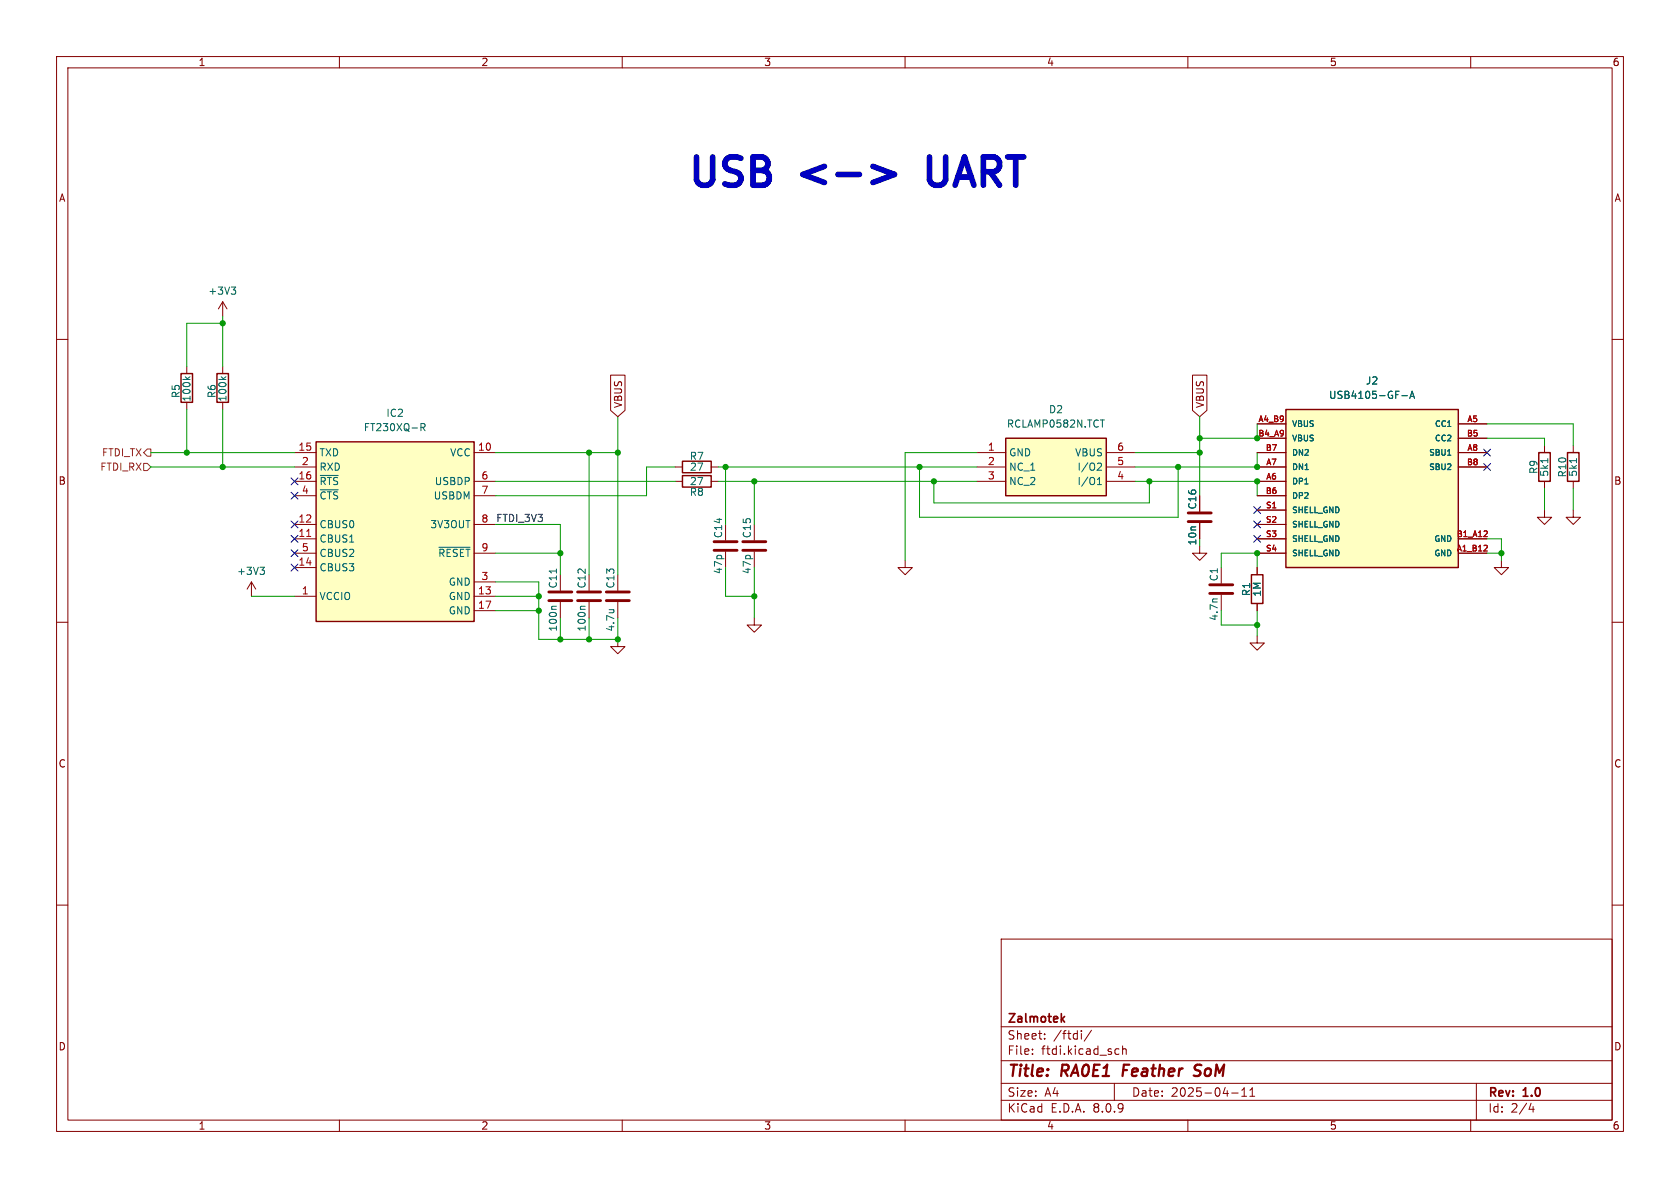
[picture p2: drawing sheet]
<svg xmlns="http://www.w3.org/2000/svg" width="297mm" height="210mm" viewBox="0 0 297 210" stroke-linecap="round" stroke-linejoin="round" font-family="sans-serif">
<g fill="none" stroke="#840000" stroke-width=".18">
<path d="M10 10h277v190h-277zM12 12h273v186h-273zM60 10v2M110 10v2M160 10v2M210 10v2M260 10v2M10 60h2M39.4 64.8v1.2M39.4 71.1v1.3M285 60h2M265.4 99.1v1.2h1.3l-1.3 1.3-1.2-1.3h1.2"/>
<path d="M10 110h2M285 110h2M10 160h2M177 166h108v32h-108zM285 160h2M60 198v2M110 198v2M160 198v2M177 194.5h108M177 191.5h108M177 187.5h108M177 181.5h108"/>
<path d="M182.5 186.3v.1M182.5 185.5v.1M184.7 183.6v.1M184.7 182.8v.1M191.2 182.2v.1M191.2 182.7v1M193 182.1l-1.3 2M197 191.5v3M197.2 186.3h.6M197.2 185.5h.6M198.5 185.5l.2-.1 .3 .1 .1 .9M198.5 184.9v1.5"/>
<path d="M210 198v2M217.7 193.2h1.2M219.5 193.8h.9M219.5 192.7l.5-.4v1.5M221 193.8h.8M221 192.7l.4-.4v1.5M260 198v2M261 191.5v6.5M270.7 195l-.4 1.1h.9M271 195.6v1"/>
</g>
<path d="M198.7 188.2l-.3 2M212.1 190a.85 .85 0 0 1-1.1 .1M212.1 188.2l-.7 .1a.46 .46 0 0 0-.2 .5 .46 .46 0 0 0 .3 .4l.6 .2" fill="none" stroke="#840000" stroke-width=".4"/>
<path d="M188.2 179.7l-.6 .6M187.8 180.1l.4 .6" fill="none" stroke="#840000" stroke-width=".3"/>
<path d="M38.4 66h2v5.1h-2z" fill="none" stroke="#840000" stroke-width=".25"/>
<path d="M39.1 66.6l.5 .5M39.9 66.6l-.4 .4" fill="none" stroke="#006464" stroke-width=".18"/>
<path d="M55.9 78.1h27.9v31.8h-27.9z" fill="#ffffc2"/>
<path d="M55.9 78.1h27.9v31.8h-27.9z" fill="none" stroke="#840000" stroke-width=".25"/>
<g fill="none" stroke="#840000" stroke-width=".18">
<path d="M52.1 80h3.8M52.1 95.3h3.8M52.1 92.7h3.8M52.1 85.1h3.8M52.1 82.6h3.8M52.1 87.6h3.8M52.1 97.8h3.8M83.8 80h3.8M83.8 92.7h3.8M83.8 85.1h3.8M83.8 87.6h3.8M83.8 97.8h3.8"/>
<path d="M52.1 105.4h3.8M52.1 100.3h3.8M83.8 105.4h3.8M83.8 108h3.8M83.8 102.9h3.8"/>
</g>
<path d="M54.2 94.8h.7" fill="none" stroke="#a90000" stroke-width=".18"/>
<path d="M74.4 75.5h.6l.1-.2v-.3l-.7-.1v1.2M74.7 75.5l.4 .6M56.6 84h3.2M56.6 86.6h3.2M77.6 96.7h5.5" fill="none" stroke="#006464" stroke-width=".18"/>
<path d="M227.3 72.4h30.5v27.9h-30.5z" fill="#ffffc2"/>
<path d="M227.3 72.4h30.5v27.9h-30.5zM272 80h2.1v5.1h-2.1zM277.1 80h2v5.1h-2z" fill="none" stroke="#840000" stroke-width=".25"/>
<g fill="none" stroke="#840000" stroke-width=".18">
<path d="M222.2 74.9h5.1M222.2 77.5h5.1M257.8 74.9h5.1M257.8 77.5h5.1M273 78.7v1.3M278.1 78.7v1.3M212.1 96.5v1.3h1.3l-1.3 1.3-1.3-1.3h1.3M212.1 92.5v2.8M222.2 97.8h5.1M222.2 85.1h5.1M222.2 82.6h5.1M222.2 80h5.1"/>
<path d="M222.2 95.3h5.1M222.2 87.6h5.1M222.2 90.2h5.1M222.2 92.7h5.1M257.8 97.8h5.1M257.8 82.6h5.1M257.8 80h5.1M257.8 95.3h5.1M273 90.2v1.2h1.3l-1.3 1.3-1.2-1.3h1.2M273 85.1v1.3M278.1 85.1v1.3"/>
</g>
<path d="M262.3 97.4h.6M262.3 94.9h.6M262.9 96.5v.3M262.9 93.9v.4" fill="none" stroke="#a90000" stroke-width=".18"/>
<path d="M247.8 69.9h1M249.2 70.4l.4-1.2 .5 1.2M249.3 70.1h.6M255.9 80.5h.6M273.6 81.1v.7M278.7 81.1v.7" fill="none" stroke="#006464" stroke-width=".18"/>
<path d="M210.1 92.2h4M210.1 90.7h4" fill="none" stroke="#840000" stroke-width=".51"/>
<path d="M177.8 77.5h17.8v10.1h-17.8z" fill="#ffffc2"/>
<path d="M32 66h2v5.1h-2zM177.8 77.5h17.8v10.1h-17.8zM120.6 84.1h5.1v2h-5.1zM120.6 81.5h5.1v2.1h-5.1zM221.2 101.6h2.1v5.1h-2.1z" fill="none" stroke="#840000" stroke-width=".25"/>
<g fill="none" stroke="#840000" stroke-width=".18">
<path d="M39.4 53.3l-.8 1.3M39.4 53.3v2.6M39.4 53.3l.7 1.3M33 64.8v1.2M33 71.1v1.3M107.9 66.3h2.6v6.2l-1.3 1.2-1.3-1.2zM210.8 66.3h2.6v6.2l-1.3 1.2-1.3-1.2zM222.2 74.9h5.1M222.2 77.5h5.1M257.8 74.9h5.1M257.8 77.5h5.1M119.4 82.6h1.2"/>
<path d="M119.4 85.1h1.2M125.7 82.6h1.3M125.7 85.1h1.3M128.3 97.5v2.8M133.3 97.5v2.8M160 99.1v1.2h1.3l-1.3 1.3-1.3-1.3h1.3M172.7 80h5.1M172.7 82.6h5.1M172.7 85.1h5.1M195.6 80h5.1M195.6 82.6h5.1M195.6 85.1h5.1"/>
<path d="M212.1 92.5v2.8M222.2 80h5.1M222.2 82.6h5.1M222.2 85.1h5.1M222.2 97.8h5.1M222.2 95.3h5.1M222.2 87.6h5.1M222.2 90.2h5.1M222.2 92.7h5.1M257.8 80h5.1M257.8 82.6h5.1M257.8 97.8h5.1"/>
<path d="M257.8 95.3h5.1M278.1 90.2v1.2h1.3l-1.3 1.3-1.2-1.3h1.2M44.4 102.9l-.7 1.2M44.4 102.9v2.5M44.4 102.9l.8 1.2M99.1 106.4v2.8M104.1 106.4v2.8M109.2 113v1.3h1.3l-1.3 1.3-1.3-1.3h1.3M109.2 106.4v2.8M133.3 109.2v1.3h1.3l-1.3 1.3-1.2-1.3h1.2M215.9 105.2v2.8M222.2 112.4v1.3h1.3l-1.3 1.2-1.2-1.2h1.2"/>
<path d="M222.2 100.3v1.3M222.2 106.7v1.3"/>
</g>
<g fill="none" stroke="#006464" stroke-width=".18">
<path d="M40.9 50.7h.8l-.5 .5M41.4 51.2l.3 .3v.3l-.3 .2M32.8 66.6l.4 .5M33.6 66.6l-.5 .4M194.5 74.2h.7M247.8 69.9h1M249.2 70.4l.4-1.2 .5 1.2M249.3 70.1h.6M194 85.7h.7M194 84.8l.4-.4v1.3M194.2 81.9h.4l.1 .3-.8 .9h.8M255.9 80.5h.6"/>
<path d="M46 100.3h.7l-.4 .5M46.5 100.8l.2 .2v.3l-.2 .2M98.4 100.6v.7M98.4 107.2h-.7l-.2 .2M103.4 107.2h-.6l-.2 .2M107.7 107.8h.8M108.4 107.8h.1M215.2 105.9h-.8"/>
</g>
<path d="M126.2 97.3h4.1M126.2 95.8h4.1M131.3 97.3h4.1M131.3 95.8h4.1M97 106.2h4.1M97 104.6h4.1M102.1 106.2h4.1M102.1 104.6h4.1M107.2 106.2h4.1M107.2 104.6h4.1M213.9 104.9h4M213.9 103.4h4" fill="none" stroke="#840000" stroke-width=".51"/>
<path d="M26 79.4h.7v1.2h-.7l-.6-.6zM25.4 81.9h.6l.7 .7-.7 .6h-.6z" fill="none" stroke="#725600" stroke-width=".18"/>
<path d="M154.3 29.4l3.8 1.4-3.8 1.5M164.3 27.7v4.1l.3 .5" fill="none" stroke="#0000c2" stroke-width="1"/>
<g fill="none" stroke="#009600" stroke-width=".18">
<path d="M39.4 57.2h-6.4v7.6M39.4 55.9v8.9M33 72.4v7.6M39.4 72.4v10.2M109.2 73.7v27.9M212.1 73.7v13.9M222.2 74.9v2.6h-10.1M262.9 77.5h10.1v1.2M262.9 74.9h15.2v3.8M26.7 82.6h25.4M26.7 80h25.4M87.6 85.1h31.8"/>
<path d="M87.6 80h21.6M87.6 97.8h11.5M87.6 92.7h11.5v8.9M104.1 80v21.6M119.4 82.6h-5.1v5h-26.7M127 85.1h45.7M127 82.6h45.7M128.3 82.6v10.1M133.3 85.1v7.6M162.6 82.6v8.8h45.7v-8.8M165.1 85.1v3.8h38.1v-3.8M172.7 80h-12.7v19.1"/>
<path d="M200.7 85.1h21.5v2.5M200.7 80h11.4M222.2 80v2.6h-21.5M262.9 97.8h2.5M262.9 95.3h2.5v3.8M273 86.4v3.8M278.1 86.4v3.8M44.4 105.4h7.7M87.6 102.9h7.6v10.1h14v-3.8M87.6 105.4h7.6M87.6 108h7.6M99.1 109.2v3.8"/>
<path d="M104.1 109.2v3.8M128.3 100.3v5.1h5M133.3 100.3v8.9M215.9 100.3v-2.5h6.3v2.5M215.9 108v2.5h6.3M222.2 108v4.4"/>
</g>
<g fill="none" stroke="#000084" stroke-width=".18">
<path d="M262.3 79.4l1.2 1.2M263.5 79.4l-1.2 1.2M51.5 84.5l1.2 1.2M51.5 97.2l1.2 1.2M51.5 99.7l1.2 1.2M51.5 87l1.2 1.2M51.5 94.6l1.2 1.3M51.5 92.1l1.2 1.2M52.7 84.5l-1.2 1.2M52.7 97.2l-1.2 1.2M52.7 99.7l-1.2 1.2M52.7 87l-1.2 1.2"/>
<path d="M52.7 94.6l-1.2 1.3M52.7 92.1l-1.2 1.2M221.6 94.6l1.3 1.3M221.6 89.6l1.3 1.2M221.6 92.1l1.3 1.2M222.9 94.6l-1.3 1.3M222.9 89.6l-1.3 1.2M222.9 92.1l-1.3 1.2M262.3 81.9l1.2 1.3M263.5 81.9l-1.2 1.3"/>
</g>
<path d="M262.3 97.4h.6M262.3 94.9h.6M262.9 96.5v.3M262.9 93.9v.4" fill="none" stroke="#a90000" stroke-width=".18"/>
<g fill="#009600" stroke="#009600" stroke-width=".18">
<circle cx="99.1" cy="113" r=".46"/>
<circle cx="95.2" cy="108" r=".46"/>
<circle cx="33" cy="80" r=".46"/>
<circle cx="39.4" cy="82.6" r=".46"/>
<circle cx="39.4" cy="57.2" r=".46"/>
<circle cx="95.2" cy="105.4" r=".46"/>
<circle cx="222.2" cy="82.6" r=".46"/>
<circle cx="222.2" cy="85.1" r=".46"/>
<circle cx="265.4" cy="97.8" r=".46"/>
<circle cx="222.2" cy="110.5" r=".46"/>
<circle cx="133.3" cy="85.1" r=".46"/>
<circle cx="133.3" cy="105.4" r=".46"/>
<circle cx="128.3" cy="82.6" r=".46"/>
<circle cx="222.2" cy="97.8" r=".46"/>
<circle cx="208.3" cy="82.6" r=".46"/>
<circle cx="212.1" cy="77.5" r=".46"/>
<circle cx="212.1" cy="80" r=".46"/>
<circle cx="203.2" cy="85.1" r=".46"/>
<circle cx="222.2" cy="77.5" r=".46"/>
<circle cx="165.1" cy="85.1" r=".46"/>
<circle cx="162.6" cy="82.6" r=".46"/>
<circle cx="104.1" cy="80" r=".46"/>
<circle cx="109.2" cy="80" r=".46"/>
<circle cx="104.1" cy="113" r=".46"/>
<circle cx="109.2" cy="113" r=".46"/>
<circle cx="99.1" cy="97.8" r=".46"/>
</g>
<g font-size="7" fill="#0000c2">
<text x="121.3" y="33.4">USB</text>
<text x="142.1" y="33.4">&lt;-&gt;</text>
<text x="166.5" y="33.4">UART</text>
</g>
<g font-size="2.8" fill="#840000">
<text x="178" y="190.9">Title:</text>
<text x="187.7" y="190.9">RA0E1</text>
<text x="199.3" y="190.9">Feather</text>
<text x="212.8" y="190.9">SoM</text>
</g>
<g font-size="2.1" fill="#840000">
<text x="178" y="184">Sheet:</text>
<text x="178" y="181.2">Zalmotek</text>
<text x="186.2" y="184">/ftdi/</text>
<text x="178" y="186.7">File:</text>
<text x="184.1" y="186.7">ftdi.kicad_sch</text>
<text x="178" y="196.9">KiCad</text>
<text x="178" y="194.1">Size:</text>
<text x="184.7" y="194.1">A4</text>
<text x="185.7" y="196.9">E.D.A.</text>
<text x="193.3" y="196.9">8.0.9</text>
<text x="200" y="194.1">Date:</text>
<text x="207" y="194.1">2025-04-11</text>
<text x="263" y="194.3">Rev:</text>
<text x="263" y="196.9">Id:</text>
<text x="267.1" y="196.9">2/4</text>
<text x="269.4" y="194.3">1.0</text>
</g>
<g font-size="1.8" fill="#840000">
<text x="35" y="11.9">1</text>
<text x="85" y="11.9">2</text>
<text x="135" y="11.9">3</text>
<text x="185" y="11.9">4</text>
<text x="235" y="11.9">5</text>
<text x="285" y="11.9">6</text>
<text x="10.3" y="35.9">A</text>
<text x="285.3" y="35.9">A</text>
<text x="110.2" y="72.2" transform="rotate(-90 110.2 72.2)">VBUS</text>
<text x="213" y="72.2" transform="rotate(-90 213 72.2)">VBUS</text>
<text x="10.3" y="85.9">B</text>
<text x="285.3" y="85.9">B</text>
<text x="211.7" y="90.2" transform="rotate(-90 211.7 90.2)">C16</text>
<text x="10.3" y="135.9">C</text>
<text x="285.3" y="135.9">C</text>
<text x="10.3" y="185.9">D</text>
<text x="285.3" y="185.9">D</text>
<text x="35" y="199.9">1</text>
<text x="85" y="199.9">2</text>
<text x="135" y="199.9">3</text>
<text x="185" y="199.9">4</text>
<text x="235" y="199.9">5</text>
<text x="285" y="199.9">6</text>
</g>
<g font-size="1.8" fill="#006464">
<text x="36.7" y="52.3">+3V3</text>
<text x="32" y="70.5" transform="rotate(-90 32 70.5)">R5</text>
<text x="33.9" y="71.1" transform="rotate(-90 33.9 71.1)">100k</text>
<text x="38.3" y="70.5" transform="rotate(-90 38.3 70.5)">R6</text>
<text x="40.2" y="71.1" transform="rotate(-90 40.2 71.1)">100k</text>
<text x="234.8" y="70.7">USB4105-GF-A</text>
<text x="241.4" y="68.2">J2</text>
<text x="64.2" y="76.4">FT230XQ-R</text>
<text x="68.2" y="73.9">IC2</text>
<text x="177.9" y="75.8">RCLAMP0582N.TCT</text>
<text x="185.3" y="73.3">D2</text>
<text x="56.4" y="80.9">TXD</text>
<text x="56.4" y="83.4">RXD</text>
<text x="79.5" y="80.9">VCC</text>
<text x="121.8" y="81.5">R7</text>
<text x="121.9" y="83.4">27</text>
<text x="178.3" y="80.9">GND</text>
<text x="178.3" y="83.4">NC_1</text>
<text x="190" y="80.9">VBUS</text>
<text x="190.4" y="83.4">I/O2</text>
<text x="272" y="83.9" transform="rotate(-90 272 83.9)">R9</text>
<text x="56.4" y="86">~{RTS}</text>
<text x="56.4" y="88.5">~{CTS}</text>
<text x="76.6" y="88.5">USBDM</text>
<text x="76.8" y="86">USBDP</text>
<text x="121.8" y="87.9">R8</text>
<text x="121.9" y="86">27</text>
<text x="178.3" y="86">NC_2</text>
<text x="190.4" y="86">I/O1</text>
<text x="273.9" y="84.4" transform="rotate(-90 273.9 84.4)">5k1</text>
<text x="277.1" y="84.5" transform="rotate(-90 277.1 84.5)">R10</text>
<text x="279" y="84.4" transform="rotate(-90 279 84.4)">5k1</text>
<text x="56.4" y="93.6">CBUS0</text>
<text x="76" y="93.6">3V3OUT</text>
<text x="127.9" y="95.2" transform="rotate(-90 127.9 95.2)">C14</text>
<text x="132.9" y="95.2" transform="rotate(-90 132.9 95.2)">C15</text>
<text x="41.8" y="101.8">+3V3</text>
<text x="56.4" y="96.1">CBUS1</text>
<text x="56.4" y="101.2">CBUS3</text>
<text x="56.4" y="98.7">CBUS2</text>
<text x="77.4" y="98.7">~{RESET}</text>
<text x="127.9" y="101.6" transform="rotate(-90 127.9 101.6)">47p</text>
<text x="132.9" y="101.6" transform="rotate(-90 132.9 101.6)">47p</text>
<text x="211.7" y="96.5" transform="rotate(-90 211.7 96.5)">10n</text>
<text x="56.4" y="106.3">VCCIO</text>
<text x="79.2" y="106.3">GND</text>
<text x="79.2" y="103.7">GND</text>
<text x="98.7" y="104.1" transform="rotate(-90 98.7 104.1)">C11</text>
<text x="103.7" y="104.1" transform="rotate(-90 103.7 104.1)">C12</text>
<text x="108.8" y="104.1" transform="rotate(-90 108.8 104.1)">C13</text>
<text x="215.5" y="102.9" transform="rotate(-90 215.5 102.9)">C1</text>
<text x="221.2" y="105.5" transform="rotate(-90 221.2 105.5)">R1</text>
<text x="223.1" y="105.6" transform="rotate(-90 223.1 105.6)">1M</text>
<text x="79.2" y="108.8">GND</text>
<text x="98.7" y="111.8" transform="rotate(-90 98.7 111.8)">100n</text>
<text x="103.7" y="111.8" transform="rotate(-90 103.7 111.8)">100n</text>
<text x="108.8" y="111.8" transform="rotate(-90 108.8 111.8)">4.7u</text>
<text x="215.5" y="109.8" transform="rotate(-90 215.5 109.8)">4.7n</text>
</g>
<g font-size="1.8" fill="#725600">
<text x="17.6" y="83.4">FTDI_RX</text>
<text x="17.9" y="80.9">FTDI_TX</text>
</g>
<g font-size="1.8" fill="#a90000">
<text x="52.7" y="79.8">15</text>
<text x="53.3" y="82.3">2</text>
<text x="84.4" y="79.8">10</text>
<text x="174.6" y="79.8">1</text>
<text x="174.6" y="82.3">2</text>
<text x="197.4" y="82.3">5</text>
<text x="197.4" y="79.8">6</text>
<text x="52.7" y="84.8">16</text>
<text x="53.3" y="87.4">4</text>
<text x="85" y="84.8">6</text>
<text x="85" y="87.4">7</text>
<text x="174.6" y="84.8">3</text>
<text x="197.4" y="84.8">4</text>
<text x="52.7" y="95">11</text>
<text x="52.7" y="92.5">12</text>
<text x="85" y="92.5">8</text>
<text x="52.7" y="100.1">14</text>
<text x="53.3" y="97.5">5</text>
<text x="85" y="97.5">9</text>
<text x="53.3" y="105.2">1</text>
<text x="84.4" y="105.2">13</text>
<text x="84.4" y="107.7">17</text>
<text x="85" y="102.6">3</text>
</g>
<text font-size="1.8" fill="#0f0f0f" x="87.6" y="92.4">FTDI_3V3</text>
<g font-size="1.4" fill="#a90000">
<text x="222.4" y="74.7">A4_B9</text>
<text x="222.4" y="77.2">B4_A9</text>
<text x="259.2" y="77.2">B5</text>
<text x="259.3" y="74.7">A5</text>
<text x="223.7" y="79.8">B7</text>
<text x="223.7" y="82.3">A7</text>
<text x="259.2" y="82.3">B8</text>
<text x="259.3" y="79.8">A8</text>
<text x="223.7" y="87.4">B6</text>
<text x="223.7" y="89.9">S1</text>
<text x="223.7" y="84.8">A6</text>
<text x="223.7" y="92.5">S2</text>
<text x="223.7" y="95">S3</text>
<text x="257.4" y="95">B1_A12</text>
<text x="223.7" y="97.5">S4</text>
<text x="257.4" y="97.5">A1_B12</text>
</g>
<g font-size="1.4" fill="#006464">
<text x="228.3" y="75.7">VBUS</text>
<text x="253.5" y="75.7">CC1</text>
<text x="228.3" y="83.3">DN1</text>
<text x="228.3" y="78.2">VBUS</text>
<text x="228.3" y="80.7">DN2</text>
<text x="252.5" y="80.7">SBU1</text>
<text x="252.5" y="83.3">SBU2</text>
<text x="253.5" y="78.2">CC2</text>
<text x="228.3" y="85.8">DP1</text>
<text x="228.3" y="88.4">DP2</text>
<text x="228.3" y="90.9">SHELL_GND</text>
<text x="228.3" y="93.4">SHELL_GND</text>
<text x="228.3" y="96">SHELL_GND</text>
<text x="253.4" y="96">GND</text>
<text x="228.3" y="98.5">SHELL_GND</text>
<text x="253.4" y="98.5">GND</text>
</g>
</svg>
